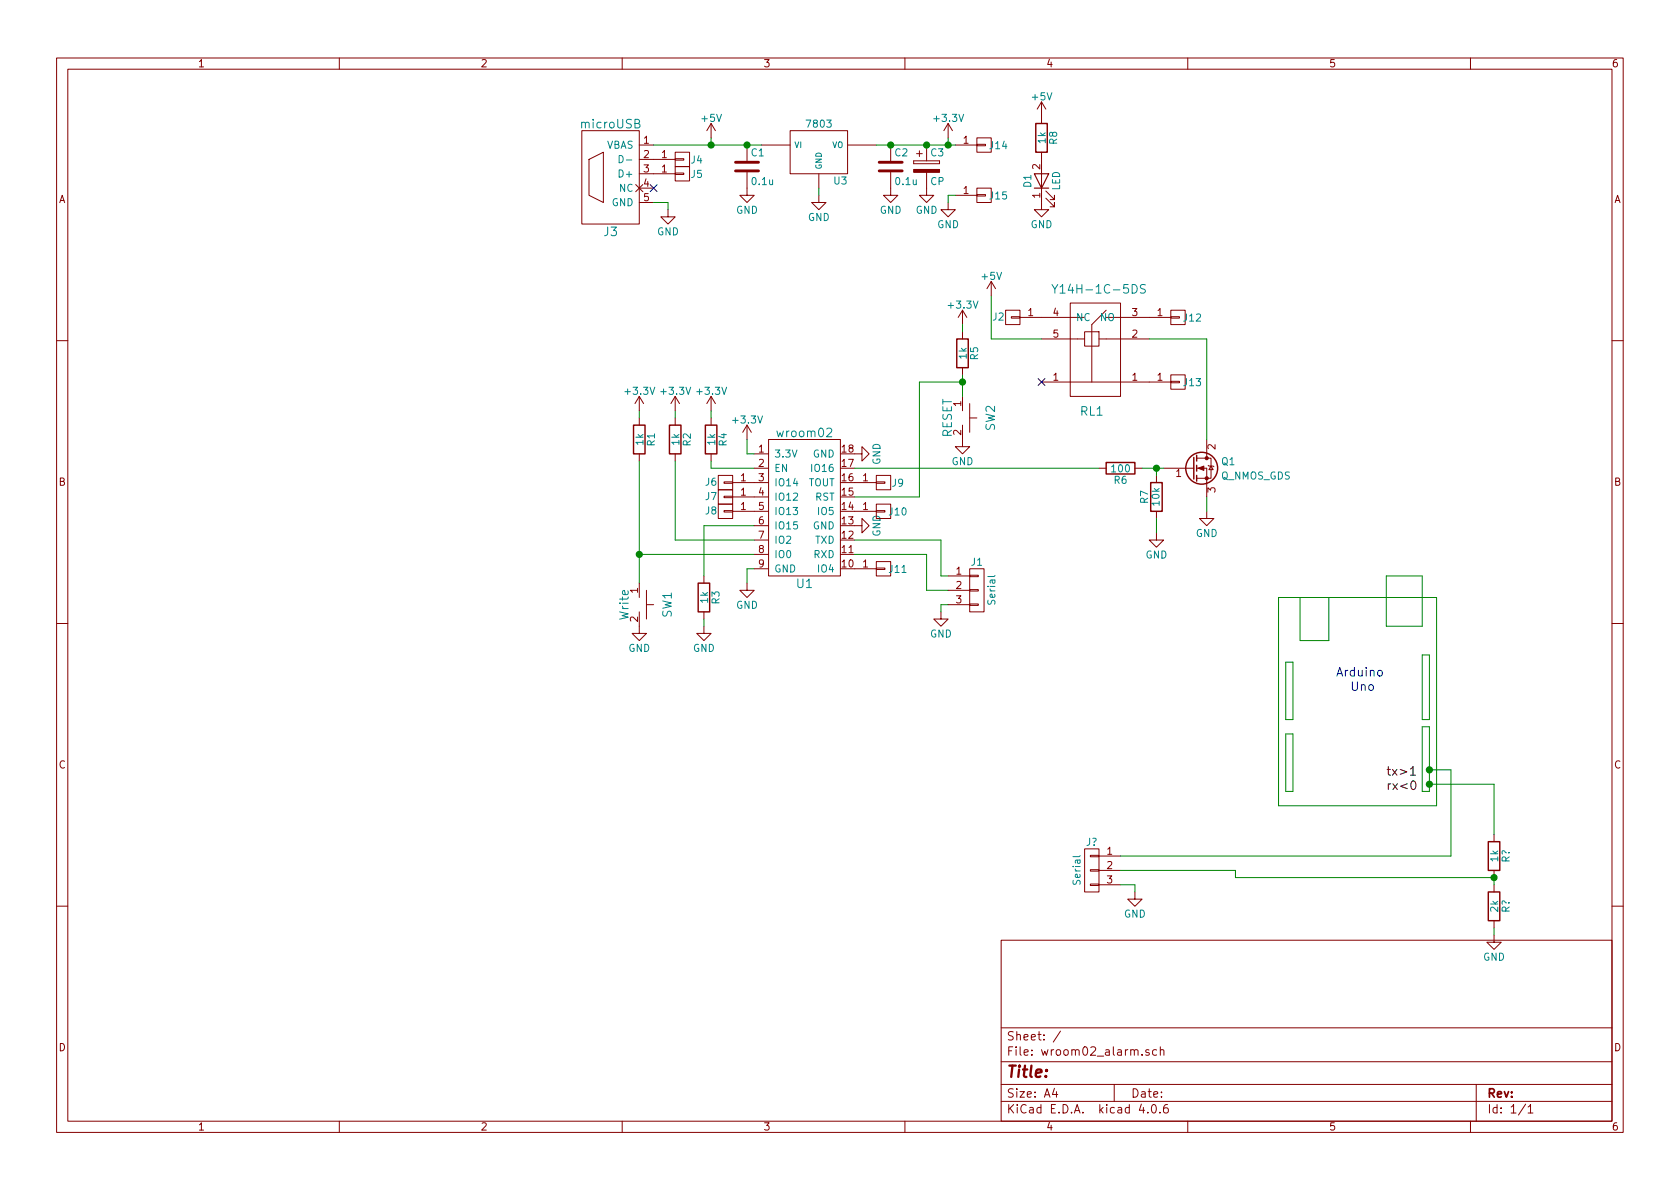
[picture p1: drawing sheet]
<svg xmlns="http://www.w3.org/2000/svg" width="297mm" height="210mm" viewBox="0 0 297 210" stroke-linecap="round" stroke-linejoin="round" font-family="sans-serif">
<g fill="none" stroke="#840000" stroke-width=".18">
<path d="M10 10.3h277v189.9h-277zM12 12.2h273v186.1h-273zM60 10.3v1.9M110 10.3v1.9M160 10.3v1.9M184.1 18v3.8M184.1 18l-.7 1.3M184.1 18l.8 1.3M210 10.3v1.9M260 10.3v1.9M102.9 23.1h10.1v16.5h-10.1zM104.1 28.2l2.6-1.3v8.9l-2.6-1.3z"/>
<path d="M112.4 32.6l1.3 1.3M113 25.6h2.6M113 28.2h6.4M113 30.7h6.4M113 33.3h2.6M113 35.8h2.6M113.7 32.6l-1.3 1.3M118.1 37.1v1.2h1.3l-1.3 1.3-1.3-1.3h1.3M119.4 28.1h1.5v.2h-1.5zM119.4 26.9h2.5v2.6h-2.5zM119.4 30.6h1.5v.3h-1.5zM119.4 29.5h2.5v2.5h-2.5z"/>
<path d="M125.7 21.8v2.6M125.7 21.8l-.7 1.3M125.7 21.8l.8 1.3M132.1 30.5v4h1.2l-1.2 1.3-1.3-1.3h1.3M132.1 25.6v2.8M134.6 25.6h5.1M139.7 23.1h10.2v7.6h-10.2zM144.8 34.5v1.3h1.2l-1.2 1.3-1.3-1.3h1.3M144.8 30.7v2.6M149.9 25.6h5M157.5 30.5v4h1.2l-1.2 1.3-1.3-1.3h1.3M157.5 25.6v2.8"/>
<path d="M161.5 28.4v.6zM161.5 29h4.6zM161.5 28.4h4.6zM162.1 27.2h1M162.6 26.7v1M163.8 30.5v4h1.3l-1.3 1.3-1.2-1.3h1.2M163.8 25.6v2.8M166.1 28.4v.6zM167.6 35.8v1.3h1.3l-1.3 1.2-1.2-1.2h1.2M167.6 21.8l-.7 1.3M167.6 21.8v2.6M167.6 21.8l.8 1.3"/>
<path d="M168.9 25.6h3.8M168.9 34.5h3.8M172.7 25.5h1.5v.3h-1.5zM172.7 24.4h2.6v2.5h-2.6zM172.7 34.4h1.5v.3h-1.5zM172.7 33.3h2.6v2.5h-2.6zM184.1 26.9v10.2h1.3l-1.3 1.2-1.2-1.2h1.2M184.9 35l1.5 1.6v-.8v.8h-.7M184.9 33.8l1.5 1.5v-.8v.8h-.7M170.2 54.9v2.5M170.2 58.7v1.2M170.2 54.9l-.8 1.2"/>
<path d="M170.2 54.9l.7 1.2M175.3 49.8l-.8 1.2M175.3 49.8v2.5M175.3 49.8l.7 1.2M177.8 54.9h2.5v2.5h-2.5zM178.8 56h1.5v.3h-1.5zM180.3 56.1h11.5M184.1 59.9h7.7M189.2 53.6h8.9v16.5h-8.9zM191.8 58.7h2.5v2.5h-2.5zM194.3 59.9h8.9M195.6 54.9l-2.6 2.5v10.2"/>
<path d="M195.6 56.1h11.4M207 56h1.5v.3h-1.5zM207 54.9h2.5v2.5h-2.5zM10 60.2h2M113 70.1v2.5M113 73.9v1.3M113 70.1l-.7 1.3M113 70.1l.8 1.3M119.4 70.1v2.5M119.4 73.9v1.3M119.4 70.1l-.8 1.3M119.4 70.1l.7 1.3"/>
<path d="M125.7 70.1v2.5M125.7 73.9v1.3M125.7 70.1l-.7 1.3M125.7 70.1l.8 1.3M132.1 75.2l-.8 1.2M132.1 75.2v2.5M132.1 75.2l.7 1.2M135.9 77.7h12.7v24.1h-12.7zM170.2 75.2v3.8h1.2l-1.2 1.3-1.3-1.3h1.3M170.2 65v1.3M170.2 70.1v2.5M171.4 71.4v5"/>
<path d="M171.4 73.9h1.3M184.1 67.6h22.9M207 67.4h1.5v.3h-1.5zM207 66.3h2.5v2.5h-2.5zM213.4 77.7v3.3M285 60.2h2M113 80.3v1.2M119.4 80.3v1.2M125.7 80.3v1.2M127 89.1h2.5v2.6h-2.5zM127 84.1h2.5v2.5h-2.5zM127 86.6h2.5v2.5h-2.5z"/>
<path d="M128 90.3h1.5v.2h-1.5zM128 85.2h1.5v.3h-1.5zM128 87.8h1.5v.2h-1.5zM129.5 85.3h6.4M129.5 87.9h6.4M129.5 90.4h6.4M133.3 80.3h2.6M133.3 82.8h2.6M133.3 93h2.6M133.3 95.5h2.6M133.3 98h2.6M151.1 93h1.3v-1.3l1.3 1.3-1.3 1.2v-1.2"/>
<path d="M151.1 80.3h1.3v-1.3l1.3 1.3-1.3 1.2v-1.2M151.1 85.3h3.8M151.1 90.4h3.8M154.9 85.2h1.6v.3h-1.6zM154.9 84.1h2.6v2.5h-2.6zM154.9 90.3h1.6v.2h-1.6zM154.9 89.1h2.6v2.6h-2.6zM154.9 99.3h2.6v2.5h-2.6zM194.3 82.8h1.3M200.7 82.8h1.2M204.5 94.2v1.3h1.2l-1.2 1.3-1.3-1.3h1.3M204.5 84.1v1.2"/>
<path d="M204.5 90.4v1.3M205.7 82.8h5.4M211.6 82.8h1.8v5.1M211.6 81h1.8M213.4 81h.7v3.6h-2.5M213.4 90.4v1.3h1.2l-1.2 1.3-1.3-1.3h1.3M213.6 82.3l.1 .1h.8l.1 .1M214.1 82.4l.4 .7h-.8zM10 110.3h2M113 108.2v3.8h1.3l-1.3 1.3-1.2-1.3h1.2M113 103.1v2.6M114.3 106.9h1.3"/>
<path d="M114.3 104.4v5.1M124.5 110.7v1.3h1.2l-1.2 1.3-1.3-1.3h1.3M124.5 101.8v1.3M124.5 108.2v1.3M132.1 103.1v1.3h1.2l-1.2 1.3-1.3-1.3h1.3M133.3 100.6h2.6M151.1 100.6h3.8M154.9 100.5h1.6v.2h-1.6zM166.4 108.2v1.3h1.2l-1.2 1.2-1.3-1.2h1.3M167.6 101.8h3.8M167.6 104.4h3.8M167.6 106.9h3.8"/>
<path d="M171.4 106.8h1.6v.3h-1.6zM171.4 104.3h1.6v.2h-1.6zM171.4 101.7h1.6v.3h-1.6zM171.4 100.6h2.6v7.6h-2.6zM285 110.3h2M191.8 150.1h2.5v7.6h-2.5zM192.8 156.3h1.5v.3h-1.5zM192.8 153.8h1.5v.2h-1.5zM192.8 151.3h1.5v.2h-1.5zM194.3 151.4h3.8M194.3 153.9h3.8M194.3 156.5h3.8"/>
<path d="M200.7 157.7v1.3h1.2l-1.2 1.3-1.3-1.3h1.3M264.2 147.6v1.2M264.2 153.9v1.3M264.2 156.5v1.2M10 160.2h2M177 166.3h108v32h-108zM264.2 165.3v1.3h1.2l-1.2 1.3-1.3-1.3h1.3M264.2 162.8v1.3M285 160.2h2M60 198.3v1.9M110 198.3v1.9M160 198.3v1.9"/>
<path d="M177 194.8h108M177 191.8h108M177 187.8h108M177 181.8h108M186.4 192.5l-.3 1h.9M186.8 193v1M187.5 182.3l-1.3 2M197 191.8v3M201.8 195.2l-.4 1.1h1M201.9 186.5v.1M202.9 196.7v.1M203.1 185.7a.37 .37 0 0 0-.5 .1v.2l.5 .2 .1 .1-.2 .3-.4-.1"/>
<path d="M203.8 195.4l.1-.1a.81 .81 0 0 1 .6 .6 .81 .81 0 0 1-.3 .8l-.1 .1a.8 .8 0 0 1-.6-.6 .8 .8 0 0 1 .3-.8zM204.5 185.7l-.4-.1-.3 .3 .1 .6 .2 .1 .4-.1M205.1 196.7v.1M205.2 185.7l.2-.1 .3 .1 .1 .9M205.2 185.1v1.5M206.4 195.3a.59 .59 0 0 0-.7 .7l.1 .7 .2 .1 .5-.1 .1-.5-.2-.2-.4-.1-.3 .3M210 198.3v1.9M260 198.3v1.9M261 191.8v6.5M269.7 195.2l-1.2 2M270.2 195.8l.4-.5v1.5M270.2 196.8h.8"/>
</g>
<path d="M109.5 27.5a.64 .64 0 0 1 .7 .6 .64 .64 0 0 1-.7 .7zM110.7 28.3h1M112.3 21.8h.6l.2-.3-.1-.2-.2-.2h-.5v1.5h.6l.3-.3v-.2l-.4-.3M186 50.3l.5 .8 .5-.8M186.5 51.1v.7M202.5 50.4a.62 .62 0 0 0-.8 .1v.4l.7 .4v.4a.62 .62 0 0 1-.8 .1M146.2 75.9l.2-.2h.4l.2 .2 .1 .2-.1 .3-.9 .8h1" fill="none" stroke="#008484" stroke-width=".18"/>
<g fill="none" stroke="#840000" stroke-width=".25">
<path d="M183.1 21.8h2.1v5.1h-2.1zM169.2 59.9h2v5.1h-2zM112 75.2h2v5.1h-2zM118.4 75.2h2v5.1h-2zM124.7 75.2h2v5.1h-2zM195.6 81.8h5.1v2h-5.1zM203.5 85.3h2v5.1h-2zM211.1 80.9v3.8M211.6 80.5v1M211.6 82.3v1M211.6 84.1v1M123.4 103.1h2.1v5.1h-2.1z"/>
<path d="M263.1 148.8h2.1v5.1h-2.1zM263.1 157.7h2.1v5.1h-2.1z"/>
<circle cx="212.5" cy="82.8" r="2.82"/>
</g>
<g fill="#840000" stroke="#840000" stroke-width=".18">
<path d="M211.8 82.8l1.1-.4v.8z"/>
<path d="M161.5 30h4.6v.5h-4.6z"/>
<circle cx="213.4" cy="84.6" r=".28"/>
<circle cx="213.4" cy="81" r=".28"/>
</g>
<path d="M130 30.2h4.1M130 28.7h4.1M155.4 30.2h4.1M155.4 28.7h4.1" fill="none" stroke="#840000" stroke-width=".51"/>
<path d="M182.9 30.7h2.5l-1.3 2.6zM182.9 33.3h2.5" fill="none" stroke="#840000" stroke-width=".2"/>
<path d="M115 32.7l1.2 1.2M116.2 32.7l-1.2 1.2M183.5 66.9l1.3 1.3M184.8 66.9l-1.3 1.3" fill="none" stroke="#000084" stroke-width=".18"/>
<g fill="none" stroke="#008400" stroke-width=".18">
<path d="M115.6 25.6h19M115.6 35.8h2.5v1.3M125.7 24.4v1.2M144.8 33.3v1.2M154.9 25.6h14M167.6 24.4v1.2M168.9 34.5h-1.3v1.3M170.2 57.4v1.3M175.3 52.3v7.6h8.8M203.2 59.9h10.2v17.8M113 72.6v1.3M119.4 72.6v1.3"/>
<path d="M125.7 72.6v1.3M132.1 77.7v2.6h1.2M170.2 67.6h-7.6v20.3h-11.5M170.2 66.3v3.8M113 98h20.3M113 81.5v21.6M119.4 81.5v14h13.9M125.7 81.5v1.3h7.6M133.3 93h-8.8v8.8M151.1 82.8h43.2M151.1 95.5h15.3v6.3h1.2M151.1 98h12.7v6.4h3.8"/>
<path d="M201.9 82.8h3.8M204.5 82.8v1.3M204.5 91.7v2.5M213.4 87.9v2.5M124.5 109.5v1.2M133.3 100.6h-1.2v2.5M167.6 106.9h-1.2v1.3M226.1 105.7h27.9v36.8h-27.9zM227.3 117.1h1.3v10.1h-1.3zM229.9 105.7v7.6h5v-7.6M245.1 101.8h6.4v8.9h-6.4zM251.5 115.8h1.2v11.4h-1.2z"/>
<path d="M227.3 129.8h1.3v10.1h-1.3zM251.5 128.5h1.2v11.4h-1.2zM252.7 136.1h3.8v15.3h-58.4M252.7 138.7h11.5v8.9M198.1 153.9h20.3v1.3h45.8v1.3M198.1 156.5h2.6v1.2M264.2 164.1v1.2"/>
</g>
<g fill="#008400" stroke="#008400" stroke-width=".25">
<circle cx="170.2" cy="67.6" r=".51"/>
<circle cx="113" cy="98" r=".51"/>
<circle cx="204.5" cy="82.8" r=".51"/>
<circle cx="132.1" cy="25.6" r=".51"/>
<circle cx="157.5" cy="25.6" r=".51"/>
<circle cx="163.8" cy="25.6" r=".51"/>
<circle cx="125.7" cy="25.6" r=".51"/>
<circle cx="167.6" cy="25.6" r=".51"/>
<circle cx="252.7" cy="136.1" r=".51"/>
<circle cx="252.7" cy="138.7" r=".51"/>
<circle cx="264.2" cy="155.2" r=".51"/>
</g>
<path d="M249.4 136l.4-.4v1.5M249.4 137.1h.9M249.6 138.2l.2-.1a.81 .81 0 0 1 .6 .8 .81 .81 0 0 1-.6 .7l-.2-.1-.1-.5z" fill="none" stroke="#000" stroke-width=".18"/>
<path d="M243.7 118.7l.2-.2 .4 .2 .1 .6-.2 .2-.3 .1-.2-.2z" fill="none" stroke="#0000c2" stroke-width=".18"/>
<text font-size="2.8" fill="#840000" x="178" y="190.5">Title:</text>
<g font-size="2.1" fill="#008484">
<text x="102.8" y="22.7">microUSB</text>
<text x="106.8" y="41.8">J3</text>
<text x="187.5" y="51.9">Y14H-1C-5DS</text>
<text x="137.6" y="77.3">wroom02</text>
<text x="168.3" y="77.4" transform="rotate(-90 168.3 77.4)">RESET</text>
<text x="175.9" y="76.2" transform="rotate(-90 175.9 76.2)">SW2</text>
<text x="191" y="73.5">RL1</text>
<text x="140.9" y="104">U1</text>
<text x="111.2" y="109.6" transform="rotate(-90 111.2 109.6)">Write</text>
<text x="118.8" y="109.2" transform="rotate(-90 118.8 109.2)">SW1</text>
</g>
<g font-size="2.1" fill="#0000c2">
<text x="236.2" y="119.6">Arduino</text>
<text x="238.8" y="122.2">Uno</text>
</g>
<g font-size="2.1">
<text x="245.1" y="137.2">tx&gt;1</text>
<text x="245.1" y="139.7">rx&lt;0</text>
</g>
<g font-size="2.1" fill="#840000">
<text x="178" y="184">Sheet: /</text>
<text x="178" y="186.7">File: wroom02_alarm.sch</text>
<text x="178" y="196.9">KiCad E.D.A. kicad 4.0.6</text>
<text x="178" y="194.1">Size: A4</text>
<text x="200" y="194.1">Date:</text>
<text x="263" y="194.1">Rev:</text>
<text x="263" y="196.9">Id: 1/1</text>
</g>
<g font-size="1.8" fill="#840000">
<text x="35" y="11.9">1</text>
<text x="85" y="11.9">2</text>
<text x="135" y="11.9">3</text>
<text x="185" y="11.9">4</text>
<text x="235" y="11.9">5</text>
<text x="285" y="11.9">6</text>
<text x="113.8" y="25.4">1</text>
<text x="113.8" y="27.9">2</text>
<text x="117" y="27.9">1</text>
<text x="170.3" y="25.4">1</text>
<text x="183.9" y="29.9" transform="rotate(-90 183.9 29.9)">2</text>
<text x="10.4" y="35.9">A</text>
<text x="113.8" y="30.5">3</text>
<text x="113.8" y="33">4</text>
<text x="113.8" y="35.6">5</text>
<text x="117" y="30.5">1</text>
<text x="170.3" y="34.3">1</text>
<text x="183.9" y="35" transform="rotate(-90 183.9 35)">1</text>
<text x="285.4" y="35.9">A</text>
<text x="181.8" y="55.9">1</text>
<text x="186.2" y="55.9">4</text>
<text x="186.2" y="59.7">5</text>
<text x="200.2" y="59.7">2</text>
<text x="200.2" y="55.9">3</text>
<text x="204.6" y="55.9">1</text>
<text x="169.9" y="71.9" transform="rotate(-90 169.9 71.9)">1</text>
<text x="186.2" y="67.3">1</text>
<text x="200.2" y="67.3">1</text>
<text x="204.6" y="67.3">1</text>
<text x="169.9" y="76.9" transform="rotate(-90 169.9 76.9)">2</text>
<text x="134.1" y="80">1</text>
<text x="134.1" y="82.5">2</text>
<text x="148.9" y="82.5">17</text>
<text x="148.9" y="80">18</text>
<text x="214.9" y="79.5" transform="rotate(-90 214.9 79.5)">2</text>
<text x="10.4" y="85.9">B</text>
<text x="131" y="85.1">1</text>
<text x="131" y="87.6">1</text>
<text x="134.1" y="85.1">3</text>
<text x="134.1" y="87.6">4</text>
<text x="148.9" y="87.6">15</text>
<text x="148.9" y="85.1">16</text>
<text x="152.6" y="85.1">1</text>
<text x="207.9" y="84.3">1</text>
<text x="214.9" y="87.1" transform="rotate(-90 214.9 87.1)">3</text>
<text x="285.4" y="85.9">B</text>
<text x="131" y="90.2">1</text>
<text x="134.1" y="90.2">5</text>
<text x="134.1" y="92.7">6</text>
<text x="134.1" y="95.2">7</text>
<text x="148.9" y="95.2">12</text>
<text x="148.9" y="92.7">13</text>
<text x="148.9" y="90.2">14</text>
<text x="152.6" y="90.2">1</text>
<text x="134.1" y="97.8">8</text>
<text x="134.1" y="100.3">9</text>
<text x="148.9" y="100.3">10</text>
<text x="148.9" y="97.8">11</text>
<text x="152.6" y="100.3">1</text>
<text x="169.1" y="101.6">1</text>
<text x="112.8" y="104.9" transform="rotate(-90 112.8 104.9)">1</text>
<text x="169.1" y="104.1">2</text>
<text x="169.1" y="106.7">3</text>
<text x="112.8" y="110" transform="rotate(-90 112.8 110)">2</text>
<text x="10.4" y="135.9">C</text>
<text x="285.4" y="135.9">C</text>
<text x="195.7" y="151.1">1</text>
<text x="195.7" y="153.7">2</text>
<text x="195.7" y="156.2">3</text>
<text x="10.4" y="185.9">D</text>
<text x="285.4" y="185.9">D</text>
<text x="35" y="199.9">1</text>
<text x="85" y="199.9">2</text>
<text x="135" y="199.9">3</text>
<text x="185" y="199.9">4</text>
<text x="235" y="199.9">5</text>
<text x="285" y="199.9">6</text>
</g>
<g font-size="1.8" fill="#008484">
<text x="182.5" y="17.7">+5V</text>
<text x="124.1" y="21.5">+5V</text>
<text x="142.8" y="22.5">7803</text>
<text x="165.3" y="21.5">+3.3V</text>
<text x="107.1" y="26.3">VBAS</text>
<text x="122.2" y="28.9">J4</text>
<text x="132.8" y="27.6">C1</text>
<text x="158.2" y="27.6">C2</text>
<text x="164.6" y="27.6">C3</text>
<text x="175.1" y="26.4">J14</text>
<text x="184.9" y="25.3" transform="rotate(-90 184.9 25.3)">1k</text>
<text x="186.9" y="25.5" transform="rotate(-90 186.9 25.5)">R8</text>
<text x="109.4" y="33.9">NC</text>
<text x="109.7" y="31.4">D+</text>
<text x="122.2" y="31.4">J5</text>
<text x="133" y="32.7">0.1u</text>
<text x="147.5" y="32.6">U3</text>
<text x="158.4" y="32.7">0.1u</text>
<text x="164.5" y="32.7">CP</text>
<text x="175.1" y="35.2">J15</text>
<text x="182.3" y="33.1" transform="rotate(-90 182.3 33.1)">D1</text>
<text x="187.4" y="33.7" transform="rotate(-90 187.4 33.7)">LED</text>
<text x="108.1" y="36.4">GND</text>
<text x="116.2" y="41.6">GND</text>
<text x="130.1" y="37.8">GND</text>
<text x="142.8" y="39.1">GND</text>
<text x="155.5" y="37.8">GND</text>
<text x="161.9" y="37.8">GND</text>
<text x="165.7" y="40.3">GND</text>
<text x="182.2" y="40.3">GND</text>
<text x="173.7" y="49.5">+5V</text>
<text x="167.8" y="54.6">+3.3V</text>
<text x="175.6" y="56.7">J2</text>
<text x="190.2" y="56.8">NC</text>
<text x="194.5" y="56.8">NO</text>
<text x="209.3" y="56.8">J12</text>
<text x="170.9" y="63.4" transform="rotate(-90 170.9 63.4)">1k</text>
<text x="172.9" y="63.6" transform="rotate(-90 172.9 63.6)">R5</text>
<text x="110.7" y="69.8">+3.3V</text>
<text x="117" y="69.8">+3.3V</text>
<text x="123.4" y="69.8">+3.3V</text>
<text x="209.3" y="68.3">J13</text>
<text x="129.7" y="74.9">+3.3V</text>
<text x="113.7" y="78.7" transform="rotate(-90 113.7 78.7)">1k</text>
<text x="115.8" y="78.8" transform="rotate(-90 115.8 78.8)">R1</text>
<text x="120.1" y="78.7" transform="rotate(-90 120.1 78.7)">1k</text>
<text x="122.1" y="78.8" transform="rotate(-90 122.1 78.8)">R2</text>
<text x="126.4" y="78.7" transform="rotate(-90 126.4 78.7)">1k</text>
<text x="128.5" y="78.8" transform="rotate(-90 128.5 78.8)">R4</text>
<text x="136.9" y="80.9">3.3V</text>
<text x="136.9" y="83.4">EN</text>
<text x="143.6" y="80.9">GND</text>
<text x="143.7" y="83.4">IO16</text>
<text x="155.7" y="82.2" transform="rotate(-90 155.7 82.2)">GND</text>
<text x="168.2" y="82.2">GND</text>
<text x="196.6" y="83.5">100</text>
<text x="216" y="82.2">Q1</text>
<text x="124.8" y="85.9">J6</text>
<text x="124.8" y="88.4">J7</text>
<text x="136.9" y="86">IO14</text>
<text x="136.9" y="88.5">IO12</text>
<text x="142.7" y="86">TOUT</text>
<text x="144" y="88.5">RST</text>
<text x="157.8" y="86">J9</text>
<text x="197" y="85.5">R6</text>
<text x="203" y="89" transform="rotate(-90 203 89)">R7</text>
<text x="205" y="89.4" transform="rotate(-90 205 89.4)">10k</text>
<text x="215.8" y="84.8">Q_NMOS_GDS</text>
<text x="124.8" y="91">J8</text>
<text x="136.9" y="91.1">IO13</text>
<text x="136.9" y="93.6">IO15</text>
<text x="143.6" y="93.6">GND</text>
<text x="144.7" y="91.1">IO5</text>
<text x="155.7" y="94.9" transform="rotate(-90 155.7 94.9)">GND</text>
<text x="157.3" y="91.1">J10</text>
<text x="211.4" y="94.9">GND</text>
<text x="136.9" y="96.1">IO2</text>
<text x="136.9" y="98.7">IO0</text>
<text x="136.9" y="101.2">GND</text>
<text x="143.8" y="98.7">RXD</text>
<text x="144" y="96.1">TXD</text>
<text x="144.7" y="101.2">IO4</text>
<text x="157.3" y="101.3">J11</text>
<text x="171.8" y="100">J1</text>
<text x="202.5" y="98.7">GND</text>
<text x="125.2" y="106.6" transform="rotate(-90 125.2 106.6)">1k</text>
<text x="127.2" y="106.8" transform="rotate(-90 127.2 106.8)">R3</text>
<text x="130.1" y="107.6">GND</text>
<text x="176" y="106.8" transform="rotate(-90 176 106.8)">Serial</text>
<text x="164.4" y="112.7">GND</text>
<text x="111.1" y="115.3">GND</text>
<text x="122.5" y="115.3">GND</text>
<text x="192" y="149.5">J?</text>
<text x="264.9" y="152.3" transform="rotate(-90 264.9 152.3)">1k</text>
<text x="266.9" y="152.5" transform="rotate(-90 266.9 152.5)">R?</text>
<text x="191" y="156.3" transform="rotate(-90 191 156.3)">Serial</text>
<text x="264.9" y="161.2" transform="rotate(-90 264.9 161.2)">2k</text>
<text x="266.9" y="161.4" transform="rotate(-90 266.9 161.4)">R?</text>
<text x="198.7" y="162.2">GND</text>
<text x="262.2" y="169.9">GND</text>
</g>
<g font-size="1.4" fill="#008484">
<text x="140.5" y="26.2">VI</text>
<text x="145.3" y="30" transform="rotate(-90 145.3 30)">GND</text>
<text x="147" y="26.2">VO</text>
</g>
</svg>
